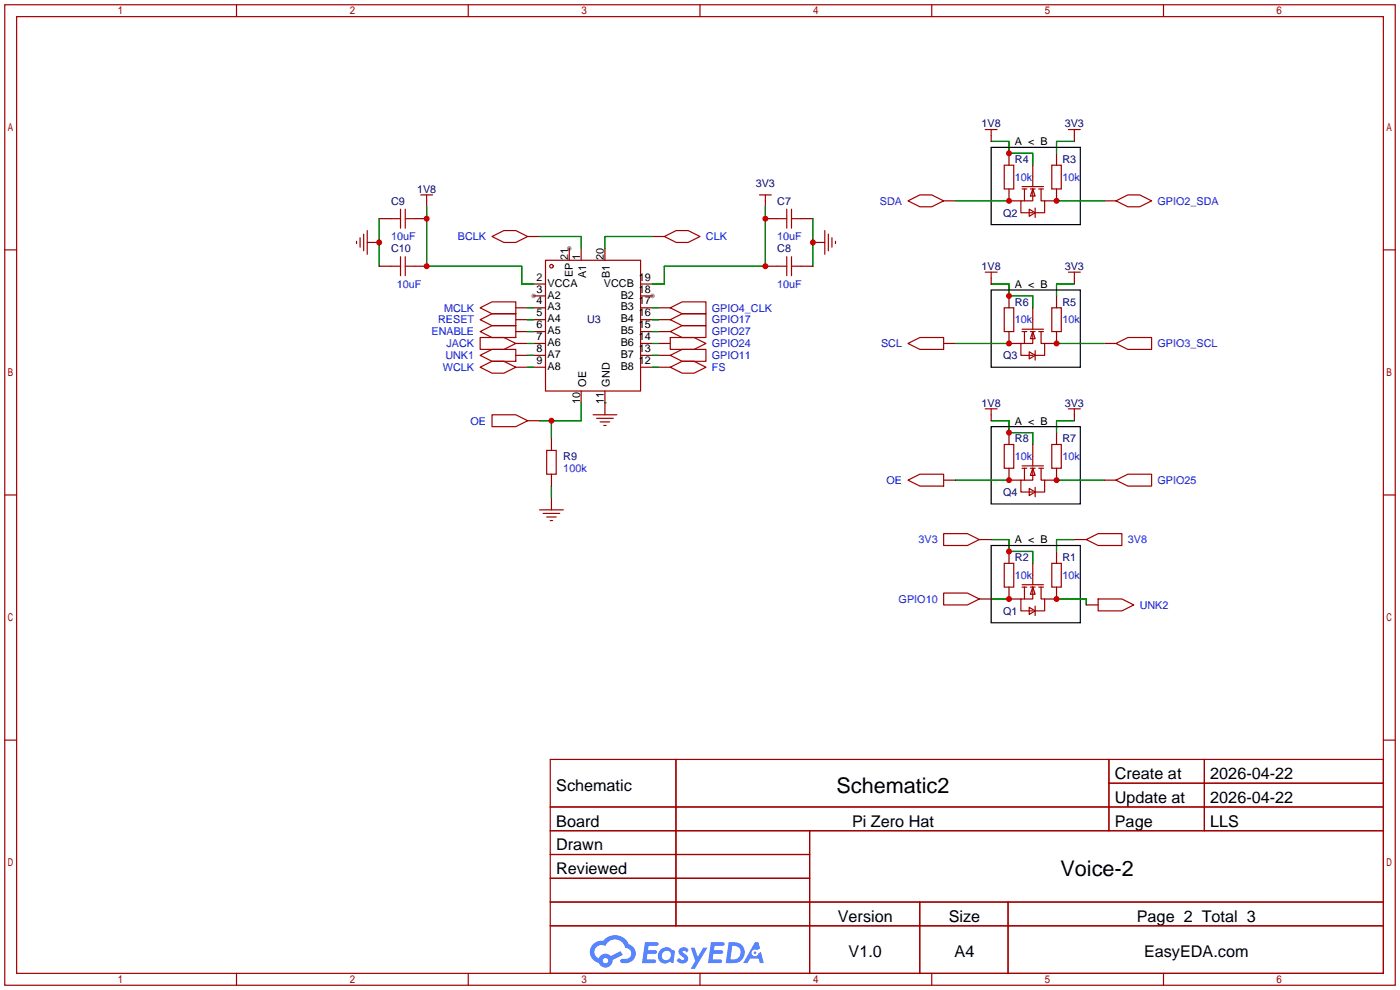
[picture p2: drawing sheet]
<svg xmlns="http://www.w3.org/2000/svg" width="299mm" height="212mm" viewBox="0 0 299 212" stroke-linecap="round" stroke-linejoin="round" font-family="sans-serif">
<g fill="#999">
<circle cx="114" cy="63.2" r=".51"/>
<circle cx="139.4" cy="63.2" r=".51"/>
<circle cx="121.7" cy="53.1" r=".51"/>
</g>
<g fill="none" stroke="#a10000" stroke-width=".25">
<path d="M1 1h297.2v209.6h-297.2zM3.6 3.6h292.1v204.4h-292.1zM50.5 1v2.6M100.1 1v2.6M149.6 1v2.6M199.1 1v2.6M248.7 1v2.6M1 53.4h2.6M295.7 53.4h2.5M1 105.8h2.6M295.7 105.8h2.5M1 158.2h2.6"/>
<path d="M295.7 158.2h2.5M117.6 162.3h178.1v45.7h-178.1zM117.6 172.5h178.1M117.6 177.5h178.1M144.5 162.3v35.6M173 177.5v30.5M237 162.3v15.2M237 167.4h58.7M257.4 162.3v15.2M117.6 182.6h55.4M117.6 192.8h178.1M117.6 187.7h55.4"/>
<path d="M117.6 197.9h178.1M196.6 192.8v15.2M215.4 192.8v15.2M50.5 208v2.6M100.1 208v2.6M149.6 208v2.6M199.1 208v2.6M248.7 208v2.6"/>
</g>
<g fill="#5487ff">
<path d="M145.3 202.7a1.3 1.3 0 0 1 1.9 .3l-.4 .6a.54 .54 0 0 0-.9-.2l.1 .2a1.34 1.34 0 0 1 .9 1.8 1.47 1.47 0 0 1-2.3-.1l.5-.6 .8 .5a.31 .31 0 0 0 .4-.3 .31 .31 0 0 0-.3-.4 1.12 1.12 0 0 1-.7-1.8z"/>
<path d="M147.6 202.5h.9l.6 2 1.2-2h.9l-2.7 4.6h-.9l1-1.7z"/>
<path d="M137.8 201.4h1.7a1.31 1.31 0 0 1 1.2 .2 .4 .4 0 0 1-.3 .5l-1.8 .1-.1 .9h1.6a.4 .4 0 0 1 .4 .4 .4 .4 0 0 1-.5 .4h-1.6l-.2 1.2h1.4a.46 .46 0 0 1 .5 0 .46 .46 0 0 1 .1 .5l-.4 .2h-2.6z"/>
<path d="M151.9 201.4h1.7a1.32 1.32 0 0 1 1.2 .2 .39 .39 0 0 1-.3 .5l-1.8 .1-.1 .9h1.6a.4 .4 0 0 1 .4 .4 .4 .4 0 0 1-.4 .4h-1.7l-.2 1.2h1.4a.46 .46 0 0 1 .5 0 .46 .46 0 0 1 .1 .5l-.4 .2h-2.6z"/>
<path d="M161.3 201.4h.8l.3 1.3-.6 .4a.75 .75 0 0 0-1.1 .3 .75 .75 0 0 0 .5 1 .75 .75 0 0 0 .9-.7l.5-.2 .6 2.3h-.8l-.3-.9h-1.8l-.5 .9h-1z"/>
<path d="M155.7 201.4l-.6 4.4h1.5a2.27 2.27 0 0 0 2.6-2.2 2.27 2.27 0 0 0-2.7-2.2zM156.5 202.1a1.5 1.5 0 0 1 1.8 1.6 1.5 1.5 0 0 1-1.9 1.4h-.3z"/>
<path d="M141.2 203a1.6 1.6 0 0 0-.3 2.3 1.6 1.6 0 0 0 2.3 .2l.7 .3 .3-2.4-.1-.3-.5-.1a1.58 1.58 0 0 0-2.4 0zM141.8 203.5a.98 .98 0 0 1 1.6 .4 .98 .98 0 0 1-1.1 1.3 .94 .94 0 0 1-.9-.7 .94 .94 0 0 1 .4-1z"/>
<path d="M126.8 201.8a2.37 2.37 0 0 0 1.1 4 1.54 1.54 0 0 0 1.8 1 1.54 1.54 0 0 0 1.2-1.6l2.2-1.1-.5-.8-2 1a1.57 1.57 0 0 0-2.7 .5 1.5 1.5 0 0 1-.7-2.1 1.5 1.5 0 0 1 2.2-.5 2.23 2.23 0 0 1 2.3-1.4 2.23 2.23 0 0 1 2 1.8 1.16 1.16 0 0 1 1.2 1.1 1.16 1.16 0 0 1-1.1 1.2h-.7a.47 .47 0 0 0-.5 .4 .47 .47 0 0 0 .4 .5 2.17 2.17 0 0 0 2.5-.9 2.17 2.17 0 0 0-.3-2.7l-.8-.4a3.2 3.2 0 0 0-5.5-.7l-1.1 .1zM128.8 205.3a.6 .6 0 0 1 1.2 0 .6 .6 0 0 1-1.2 0z"/>
<circle cx="161.4" cy="203.6" r=".28"/>
</g>
<g fill="none" stroke="#870000" stroke-width=".25">
<path d="M211.8 29v1.2M215.6 32.8v2.5M220.7 35.3v2.5M225.8 32.8v2.5M229.6 29v1.2M78.5 51.8h2.5M81 46.7h2.6M81 56.9h2.6M88.6 46.7h2.6M88.6 56.9h2.6M91.2 42.9v1.3M112.8 50.5h2.5"/>
<path d="M121.7 53.1v2.5M124.2 53.1v2.5M129.3 53.1v2.5M139.4 50.5h2.6M163.6 46.7h2.5M163.6 56.9h2.5M163.6 42.9v1.3M171.2 46.7h2.5M171.2 56.9h2.5M173.7 51.8h2.6M201.7 42.9h2.5M211.8 59.4v1.3"/>
<path d="M215.6 40.4v2.5h2.6M225.8 40.4v2.5h-2.5M229.6 59.4v1.3M236 42.9h2.5M110.2 73.4h2.6M110.2 65.8h2.6M110.2 68.3h2.6M110.2 70.9h2.6M110.2 75.9h2.6M110.2 78.5h2.6M114 73.4h2.6M114 60.7h2.6"/>
<path d="M114 63.2h2.6M114 65.8h2.6M114 68.3h2.6M114 70.9h2.6M114 75.9h2.6M114 78.5h2.6M136.9 73.4h2.5M136.9 60.7h2.5M136.9 63.2h2.5M136.9 65.8h2.5M136.9 68.3h2.5M136.9 70.9h2.5"/>
<path d="M136.9 75.9h2.5M136.9 78.5h2.5M140.7 73.4h2.6M140.7 65.8h2.6M140.7 68.3h2.6M140.7 70.9h2.6M140.7 75.9h2.6M140.7 78.5h2.6M201.7 73.4h2.5M215.6 70.9v2.5h2.6M215.6 63.2v2.6M220.7 65.8v2.5"/>
<path d="M225.8 70.9v2.5h-2.5M225.8 63.2v2.6M236 73.4h2.5M112.8 89.9h2.5M117.9 93.7v2.6M124.2 83.6v2.5M129.3 83.6v5M211.8 88.6v1.3M215.6 92.5v2.5M220.7 95v2.5M225.8 92.5v2.5M229.6 88.6v1.3"/>
<path d="M117.9 101.3v2.6M117.9 106.4v2.6M201.7 102.6h2.5M209.3 115.3h2.5M215.6 100.1v2.5h2.6M215.6 117.9v2.5M225.8 100.1v2.5h-2.5M225.8 117.9v2.5M229.6 115.3h2.6M236 102.6h2.5M209.3 128h2.5M215.6 125.5v2.5h2.6"/>
<path d="M220.7 120.4v2.5M225.8 125.5v2.5h-2.5M232.2 129.3h2.5"/>
</g>
<g fill="none" stroke="#a10000" stroke-width=".25">
<path d="M210.6 27.7h2.5M211.8 27.7v1.3M214.6 35.3h2.1v5.1h-2.1zM218.4 39.9h4.6M220.7 37.8v2.1M224.8 35.3h2v5.1h-2zM228.3 27.7h2.6M229.6 27.7v1.3M76.2 51.6v.5M77 50.8v2M77.7 50v3.6M78.5 49.3v5.1"/>
<path d="M83.6 46.7h2M83.6 56.9h2M85.6 44.7v4.1M85.6 54.9v4M86.6 44.7v4.1M86.6 54.9v4M86.6 46.7h2M86.6 56.9h2M89.9 41.7h2.6M91.2 41.7v1.2M105.2 50.5l2.5-1.2h2.5l2.6 1.2-2.6 1.3h-2.5zM116.6 55.6h20.3v28h-20.3z"/>
<path d="M142 50.5l2.5-1.2h2.6l2.5 1.2-2.5 1.3h-2.6zM162.3 41.7h2.5M163.6 41.7v1.2M166.1 46.7h2M166.1 56.9h2M168.1 44.7v4.1M168.1 54.9v4M169.2 46.7h2M169.2 56.9h2M169.2 44.7v4.1M169.2 54.9v4M176.3 49.3v5.1"/>
<path d="M177 50v3.6M177.8 50.8v2M178.6 51.6v.5M194.1 42.9l2.5-1.2h2.5l2.6 1.2-2.6 1.3h-2.5zM210.6 58.2h2.5M211.8 58.2v1.2M218.4 40.4h1.1M218.9 40.4v2.5M220 44.7l1.2 .8-1.2 .7zM220.2 40.4h1M220.7 40.4l.5 1.5h-1zM220.7 40.4v2.5h-2.5v2.6h2.5"/>
<path d="M221.2 44.4v2.1M222 40.4h1M222.5 40.4v2.5h.8v2.6h-2.1M228.3 58.2h2.6M229.6 58.2v1.2M238.5 42.9l2.5-1.2h2.6l2.5 1.2-2.5 1.3h-2.6zM102.6 72.1h5.1l2.5 1.3-2.5 1.3h-5.1zM102.6 75.9l2.6-1.2h5v2.5h-5zM102.6 78.5l2.6-1.3h2.5l2.5 1.3-2.5 1.3h-2.5zM102.6 65.8l2.6-1.3h5v2.6h-5zM102.6 70.9l2.6-1.3h5v2.5h-5zM102.6 68.3l2.6-1.2h5v2.5h-5z"/>
<path d="M143.3 72.1h5l2.6 1.3-2.6 1.3h-5zM143.3 75.9l2.5-1.2h5.1v2.5h-5.1zM143.3 78.5l2.5-1.3h2.5l2.6 1.3-2.6 1.3h-2.5zM143.3 65.8l2.5-1.3h5.1v2.6h-5.1zM143.3 70.9l2.5-1.3h5.1v2.5h-5.1zM143.3 68.3l2.5-1.2h5.1v2.5h-5.1zM194.1 73.4l2.5-1.3h5.1v2.6h-5.1zM214.6 65.8h2.1v5.1h-2.1zM218.4 70.4h4.6M218.4 70.9h1.1M218.9 70.9v2.5M220 75.2l1.2 .7-1.2 .8z"/>
<path d="M220.2 70.9h1M220.7 70.9l.5 1.5h-1zM220.7 70.9v2.5h-2.5v2.5h2.5M220.7 68.3v2.1M221.2 74.9v2.1M222 70.9h1M222.5 70.9v2.5h.8v2.5h-2.1M224.8 65.8h2v5.1h-2zM238.5 73.4l2.5-1.3h5.1v2.6h-5.1zM105.2 88.6h5l2.6 1.3-2.6 1.3h-5zM116.8 96.3h2.1v5h-2.1zM126.7 88.6h5.1"/>
<path d="M127.5 89.4h3.6M128.3 90.2h2M129 90.9h.5M210.6 87.4h2.5M211.8 87.4v1.2M214.6 95h2.1v5.1h-2.1zM218.4 99.6h4.6M220.7 97.5v2.1M224.8 95h2v5.1h-2zM228.3 87.4h2.6M229.6 87.4v1.2M115.3 109h5.1"/>
<path d="M116.1 109.7h3.5M116.8 110.5h2.1M117.6 111.3h.5M194.1 102.6l2.5-1.3h5.1v2.6h-5.1zM201.7 114h5.1l2.5 1.3-2.5 1.3h-5.1zM218.4 100.1h1.1M218.9 100.1v2.5M220 104.4l1.2 .8-1.2 .7zM220.2 100.1h1M220.7 100.1l.5 1.5h-1zM220.7 100.1v2.5h-2.5v2.6h2.5M221.2 104.1v2.1"/>
<path d="M222 100.1h1M222.5 100.1v2.5h.8v2.6h-2.1M232.2 115.3l2.5-1.3h5.1v2.6h-5.1zM238.5 102.6l2.5-1.3h5.1v2.6h-5.1zM201.7 126.7h5.1l2.5 1.3-2.5 1.3h-5.1zM214.6 120.4h2.1v5.1h-2.1zM218.4 125h4.6M218.4 125.5h1.1M218.9 125.5v2.5M220 129.8l1.2 .8-1.2 .7zM220.2 125.5h1M220.7 125.5l.5 1.5h-1z"/>
<path d="M220.7 125.5v2.5h-2.5v2.6h2.5M220.7 122.9v2.1M221.2 129.5v2.1M222 125.5h1M222.5 125.5v2.5h.8v2.6h-2.1M224.8 120.4h2v5.1h-2zM234.7 128h5.1l2.5 1.3-2.5 1.3h-5.1z"/>
<circle cx="117.9" cy="56.9" r=".38"/>
</g>
<g fill="none" stroke="#008700" stroke-width=".25">
<path d="M211.8 30.2h3.8v2.6h5.1v2.5M229.6 30.2h-3.8v2.6M81 46.7v10.2M91.2 44.2v12.7h20.3v3.8h2.5M115.3 50.5h8.9v2.6M139.4 50.5h-10.1v2.6M163.6 44.2v12.7h-21.6v3.8h-2.6M173.7 46.7v10.2M204.2 42.9h11.4M225.8 42.9h10.2M112.8 73.4h1.2M112.8 78.5h1.2"/>
<path d="M112.8 75.9h1.2M112.8 70.9h1.2M112.8 68.3h1.2M112.8 65.8h1.2M139.4 73.4h1.3M139.4 78.5h1.3M139.4 75.9h1.3M139.4 70.9h1.3M139.4 68.3h1.3M139.4 65.8h1.3M204.2 73.4h11.4M211.8 60.7h3.8v2.5h5.1v2.6"/>
<path d="M225.8 73.4h10.2M229.6 60.7h-3.8v2.5M117.9 89.9v3.8M124.2 86.1v3.8h-8.9M129.3 86.1h.1M211.8 89.9h3.8v2.6h5.1v2.5M229.6 89.9h-3.8v2.6M117.9 103.9v2.5M204.2 102.6h11.4M211.8 115.3h3.8v2.6h5.1v2.5M225.8 102.6h10.2M229.6 115.3h-3.8v2.6"/>
<path d="M211.8 128h3.8M225.8 128h6.4v1.3"/>
</g>
<path d="M211.8 31.5h19.1v16.5h-19.1zM211.8 62h19.1v16.5h-19.1zM211.8 91.2h19.1v16.5h-19.1zM211.8 116.6h19.1v16.5h-19.1z" fill="none" stroke="#000" stroke-width=".25"/>
<g fill="#c00">
<circle cx="215.6" cy="32.8" r=".63"/>
<circle cx="225.8" cy="42.9" r=".63"/>
<circle cx="215.6" cy="42.9" r=".63"/>
<circle cx="215.6" cy="63.2" r=".63"/>
<circle cx="225.8" cy="73.4" r=".63"/>
<circle cx="215.6" cy="73.4" r=".63"/>
<circle cx="215.6" cy="92.5" r=".63"/>
<circle cx="225.8" cy="102.6" r=".63"/>
<circle cx="215.6" cy="102.6" r=".63"/>
<circle cx="215.6" cy="128" r=".63"/>
<circle cx="215.6" cy="117.9" r=".63"/>
<circle cx="225.8" cy="128" r=".63"/>
<circle cx="117.9" cy="89.9" r=".63"/>
<circle cx="91.2" cy="56.9" r=".63"/>
<circle cx="91.2" cy="46.7" r=".63"/>
<circle cx="81" cy="51.8" r=".63"/>
<circle cx="173.7" cy="51.8" r=".63"/>
<circle cx="163.6" cy="56.9" r=".63"/>
<circle cx="163.6" cy="46.7" r=".63"/>
</g>
<g font-size="4.6">
<text x="178.8" y="169.4">Schematic2</text>
<text x="226.6" y="187.2">Voice-2</text>
</g>
<g font-size="3.5">
<text x="238.3" y="166.5">Create at</text>
<text x="258.7" y="166.5">2026-04-22</text>
<text x="118.9" y="169.1">Schematic</text>
<text x="238.3" y="171.6">Update at</text>
<text x="258.7" y="171.6">2026-04-22</text>
<text x="118.9" y="176.7">Board</text>
<text x="182.1" y="176.7">Pi Zero Hat</text>
<text x="238.3" y="176.7">Page</text>
<text x="258.7" y="176.7">LLS</text>
<text x="118.9" y="181.8">Drawn</text>
<text x="118.9" y="186.8">Reviewed</text>
<text x="179.1" y="197">Version</text>
<text x="202.8" y="197">Size</text>
<text x="243" y="197">Page 2 Total 3</text>
<text x="181.4" y="204.6">V1.0</text>
<text x="204" y="204.6">A4</text>
<text x="244.5" y="204.6">EasyEDA.com</text>
</g>
<g font-size="2.3" fill="#000080">
<text x="209.8" y="27.2">1V8</text>
<text x="227.6" y="27.2">3V3</text>
<text x="216.9" y="34.8">R4</text>
<text x="227.1" y="34.8">R3</text>
<text x="89.1" y="41.2">1V8</text>
<text x="161.5" y="39.9">3V3</text>
<text x="83.6" y="43.7">C9</text>
<text x="166.1" y="43.7">C7</text>
<text x="214.4" y="46.3">Q2</text>
<text x="83.6" y="53.9">C10</text>
<text x="166.1" y="53.9">C8</text>
<text x="209.8" y="57.7">1V8</text>
<text x="227.6" y="57.7">3V3</text>
<text x="216.9" y="65.3">R6</text>
<text x="227.1" y="65.3">R5</text>
<text x="125.5" y="69.1">U3</text>
<text x="214.4" y="76.8">Q3</text>
<text x="209.8" y="86.9">1V8</text>
<text x="227.6" y="86.9">3V3</text>
<text x="216.9" y="94.5">R8</text>
<text x="227.1" y="94.5">R7</text>
<text x="120.4" y="98.3">R9</text>
<text x="214.4" y="106">Q4</text>
<text x="216.9" y="119.9">R2</text>
<text x="227.1" y="119.9">R1</text>
<text x="214.4" y="131.4">Q1</text>
</g>
<g font-size="2.3">
<text x="216.9" y="31">A &lt; B</text>
<text x="114.7" y="60">2</text>
<text x="121.4" y="55.6" transform="rotate(-90 121.4 55.6)">21</text>
<text x="122.5" y="59.2" transform="rotate(-90 122.5 59.2)">EP</text>
<text x="124" y="55.5" transform="rotate(-90 124 55.5)">1</text>
<text x="125.2" y="59.4" transform="rotate(-90 125.2 59.4)">A1</text>
<text x="129.1" y="55.5" transform="rotate(-90 129.1 55.5)">20</text>
<text x="130.3" y="59.4" transform="rotate(-90 130.3 59.4)">B1</text>
<text x="136.5" y="60">19</text>
<text x="114.7" y="62.5">3</text>
<text x="114.7" y="65.1">4</text>
<text x="117" y="61.3">VCCA</text>
<text x="117" y="63.8">A2</text>
<text x="129.1" y="61.3">VCCB</text>
<text x="132.7" y="63.8">B2</text>
<text x="136.5" y="65.1">17</text>
<text x="136.5" y="62.5">18</text>
<text x="216.9" y="61.5">A &lt; B</text>
<text x="114.7" y="67.6">5</text>
<text x="114.7" y="70.1">6</text>
<text x="117" y="66.3">A3</text>
<text x="117" y="68.9">A4</text>
<text x="117" y="71.4">A5</text>
<text x="132.7" y="71.4">B5</text>
<text x="132.7" y="68.9">B4</text>
<text x="132.7" y="66.3">B3</text>
<text x="136.5" y="70.1">15</text>
<text x="136.5" y="67.6">16</text>
<text x="114.7" y="72.7">7</text>
<text x="114.7" y="75.2">8</text>
<text x="114.7" y="77.8">9</text>
<text x="117" y="74">A6</text>
<text x="117" y="76.5">A7</text>
<text x="132.7" y="76.5">B7</text>
<text x="132.7" y="74">B6</text>
<text x="136.5" y="77.8">12</text>
<text x="136.5" y="75.2">13</text>
<text x="136.5" y="72.7">14</text>
<text x="117" y="79">A8</text>
<text x="125.2" y="82.6" transform="rotate(-90 125.2 82.6)">OE</text>
<text x="130.3" y="82.6" transform="rotate(-90 130.3 82.6)">GND</text>
<text x="132.7" y="79">B8</text>
<text x="124" y="86.3" transform="rotate(-90 124 86.3)">10</text>
<text x="129.1" y="86.3" transform="rotate(-90 129.1 86.3)">11</text>
<text x="216.9" y="90.7">A &lt; B</text>
<text x="216.9" y="116.1">A &lt; B</text>
</g>
<g font-size="2.3" fill="#00f">
<text x="216.9" y="38.7">10k</text>
<text x="227.1" y="38.7">10k</text>
<text x="188" y="43.7">SDA</text>
<text x="247.4" y="43.7">GPIO2_SDA</text>
<text x="83.6" y="51.4">10uF</text>
<text x="97.9" y="51.4">BCLK</text>
<text x="150.9" y="51.4">CLK</text>
<text x="166.1" y="51.4">10uF</text>
<text x="84.8" y="61.5">10uF</text>
<text x="166.1" y="61.5">10uF</text>
<text x="92.2" y="71.7">ENABLE</text>
<text x="93.6" y="69.1">RESET</text>
<text x="94.9" y="66.6">MCLK</text>
<text x="152.1" y="66.6">GPIO4_CLK</text>
<text x="152.1" y="71.7">GPIO27</text>
<text x="152.1" y="69.1">GPIO17</text>
<text x="216.9" y="69.1">10k</text>
<text x="227.1" y="69.1">10k</text>
<text x="95.2" y="76.8">UNK1</text>
<text x="95.4" y="74.2">JACK</text>
<text x="152.1" y="74.2">GPIO24</text>
<text x="152.1" y="76.8">GPIO11</text>
<text x="188.3" y="74.2">SCL</text>
<text x="247.4" y="74.2">GPIO3_SCL</text>
<text x="94.7" y="79.3">WCLK</text>
<text x="152.1" y="79.3">FS</text>
<text x="100.5" y="90.7">OE</text>
<text x="120.4" y="100.9">100k</text>
<text x="216.9" y="98.3">10k</text>
<text x="227.1" y="98.3">10k</text>
<text x="189.4" y="103.4">OE</text>
<text x="247.4" y="103.4">GPIO25</text>
<text x="196.3" y="116.1">3V3</text>
<text x="241" y="116.1">3V8</text>
<text x="216.9" y="123.7">10k</text>
<text x="227.1" y="123.7">10k</text>
<text x="192.1" y="128.8">GPIO10</text>
<text x="243.6" y="130.1">UNK2</text>
</g>
</svg>
